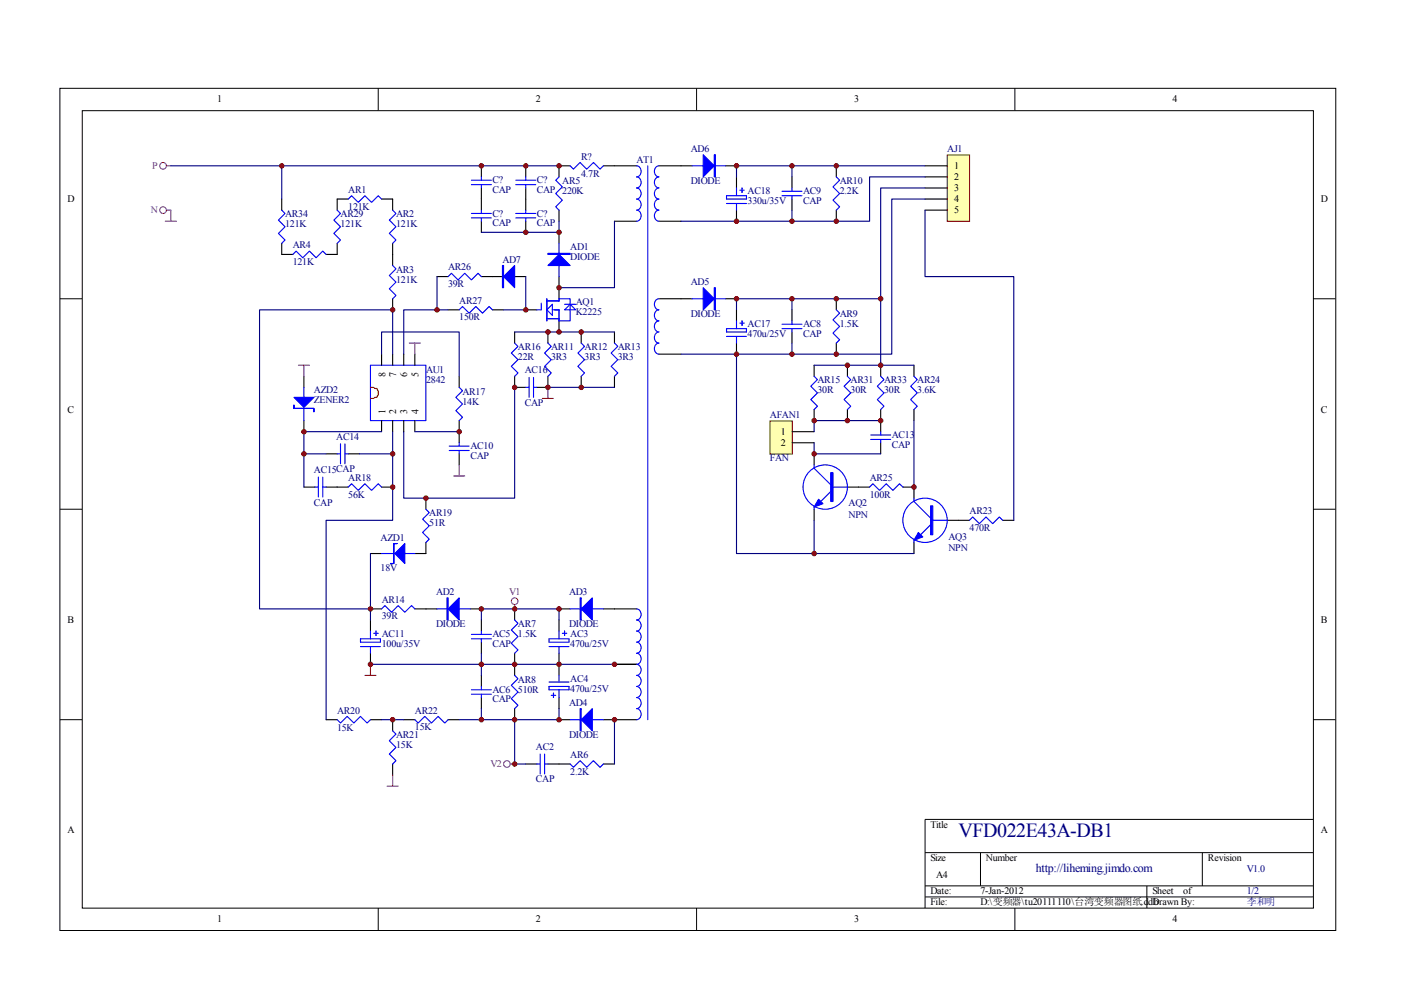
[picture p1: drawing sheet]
<svg xmlns="http://www.w3.org/2000/svg" width="297mm" height="210mm" viewBox="0 0 297 210" stroke-linecap="round" stroke-linejoin="round" font-family="sans-serif">
<g fill="none" stroke="#000" stroke-width=".21">
<path d="M12.7 18.7h270.5v178.6h-270.5zM80.2 18.7v4.7M147.7 18.7v4.7M215.2 18.7v4.7M17.4 23.5h261.1v169h-261.1zM12.7 63.3h4.7M278.4 63.3h4.7M12.7 108h4.7M278.4 108h4.7M12.7 152.6h4.7M278.4 152.6h4.7M278.4 173.7h-82.3v18.8"/>
<path d="M80.2 192.5v4.7M147.7 192.5v4.7M196.1 180.8h82.3M196.1 187.8h82.3M196.1 190.2h82.3M207.9 180.8v7M215.2 192.5v4.7M243.2 187.8v4.7M254.9 180.8v7"/>
</g>
<g fill="none" stroke="#000" stroke-width=".23">
<path d="M102.1 35.2v2.3M102.1 39.9v4.7M111.5 35.2v2.3M111.5 39.9v4.7M120.9 35.2h-2.4v2.3M127.9 35.2h7.1M139.7 35.2h7M153.8 35.2h2.4M156.2 37.5v2.4M167.9 37.5v2.4M177.3 35.2v2.3M59.7 42.2v2.4"/>
<path d="M59.7 51.6v2.3h2.4M71.5 51.6v2.3h-2.4M73.8 42.2h-2.3v2.4M80.9 42.2h2.3v2.4M83.2 51.6v4.7M92.7 58.6h2.3M102.1 58.6h4.7M102.1 46.9v2.4M109.1 58.6h2.4M111.5 46.9v2.4M118.5 44.6v2.3M118.5 49.3v2.3"/>
<path d="M118.5 58.6v4.7M130.3 46.9h4.7M139.7 46.9h4.7M156.2 44.6v2.3M167.9 42.2v2.4M177.3 44.6v2.3M64.4 79.8v2.3M80.9 75.1v2.3M83.2 63.3v2.4M83.2 75.1v2.3M85.6 75.1v2.3M88 75.1v2.3"/>
<path d="M95 65.7h2.4M97.4 79.8v2.3M104.4 65.7h2.4M109.1 70.4v2.3M109.1 79.8v2.3h2.4M111.5 65.7h2.3M116.2 70.4v2.3M116.2 79.8v2.3h-2.4M118.5 68v2.4M123.2 70.4v2.3M123.2 79.8v2.3M130.3 70.4v2.3"/>
<path d="M130.3 79.8v2.3M139.7 75.1h4.7M139.7 63.3h7M153.8 63.3h2.4M156.2 65.7v2.3M156.2 72.7v2.4M172.6 77.4v2.4M177.3 63.3v2.4M177.3 72.7v2.4M179.7 77.4v2.4M186.7 77.4v2.4M193.8 77.4v2.4"/>
<path d="M64.4 89.2v2.3M69.1 96.2h2.4M73.8 96.2h2.4M80.9 89.2v2.3M83.2 89.2v2.3M85.6 89.2v2.3M88 89.2v2.3M97.4 89.2v4.7M97.4 96.2v2.4M172.6 86.8v2.4M179.7 86.8v2.4M186.7 86.8v2.4"/>
<path d="M193.8 86.8v2.4M64.4 103.3h2.4M69.1 103.3h4.7M78.5 117.4h2.4M80.9 103.3h2.3M90.3 105.6v2.4M90.3 115v2.4h-2.3M182 103.3h2.4M191.4 103.3h2.4M203.2 110.3h2.3M212.6 110.3h2.3M78.5 129.1h2.4"/>
<path d="M78.5 131.5v2.3M78.5 138.5v2.4M88 129.1h4.7M99.7 129.1h2.4M102.1 131.5v2.3M102.1 136.2v2.3M109.1 129.1v2.4M109.1 138.5v4.7M118.5 129.1h2.4M118.5 131.5v2.3M118.5 138.5v4.7M127.9 129.1h7.1"/>
<path d="M69.1 152.6h2.4M78.5 152.6h2.4M83.2 152.6v2.3M85.6 152.6h2.4M95 152.6h2.4M102.1 143.2v2.3M102.1 147.9v2.3M109.1 150.2v2.4M118.5 152.6h2.4M118.5 147.9v2.3M127.9 152.6h7.1M130.3 140.9h4.7"/>
<path d="M83.2 162v2.3M111.5 162h2.3M116.2 162h4.7M127.9 162h2.4"/>
</g>
<g fill="none" stroke="#00f" stroke-width=".23">
<path d="M99.9 38.2h4.3M99.9 39.2h4.3M102.1 37.5v.7M102.1 39.2v.7M109.4 38.2h4.2M109.4 39.2h4.2M111.5 37.5v.7M111.5 39.2v.7M118.5 37.5l-.7 .7 1.4 1.4-1.4 1.4 1.4 1.4-1.4 1.5 .7 .7M120.9 35.2l.7 .7 1.4-1.4 1.4 1.4 1.4-1.4 1.4 1.4 .7-.7M135 35.2a1.2 1.2 0 0 1 .9 1.1 1.2 1.2 0 0 1-.9 1.2 1.2 1.2 0 0 1 .9 1.2 1.2 1.2 0 0 1-.9 1.2 1.2 1.2 0 0 1 .9 1.1 1.2 1.2 0 0 1-.9 1.2 1.2 1.2 0 0 1 .9 1.2 1.2 1.2 0 0 1-.9 1.2 1.2 1.2 0 0 1 .9 1.1 1.2 1.2 0 0 1-.9 1.2M137.3 35.2v117.4"/>
<path d="M139.7 35.2a1.2 1.2 0 0 0-1 1.1 1.2 1.2 0 0 0 1 1.2 1.2 1.2 0 0 0-1 1.2 1.2 1.2 0 0 0 1 1.2 1.2 1.2 0 0 0-1 1.1 1.2 1.2 0 0 0 1 1.2 1.2 1.2 0 0 0-1 1.2 1.2 1.2 0 0 0 1 1.2 1.2 1.2 0 0 0-1 1.1 1.2 1.2 0 0 0 1 1.2M146.7 35.2h7.1M156.2 39.9v1.6M157.3 39.9v.9M167.9 39.9v.7M177.3 37.5l.7 .7-1.4 1.4 1.4 1.4-1.4 1.4 1.4 1.5-.7 .7M59.7 44.6l.7 .7-1.4 1.4 1.4 1.4-1.4 1.4 1.4 1.4-.7 .7M62.1 53.9l.7-.7 1.4 1.5 1.4-1.5 1.4 1.5 1.4-1.5 .7 .7M71.5 44.6l.7 .7-1.4 1.4 1.4 1.4-1.4 1.4 1.4 1.4-.7 .7M73.8 42.2l.7-.7 1.5 1.4 1.4-1.4 1.4 1.4 1.4-1.4 .7 .7M83.2 44.6l.8 .7-1.5 1.4 1.5 1.4-1.5 1.4 1.5 1.4-.8 .7M83.2 56.3l.8 .7-1.5 1.4 1.5 1.4-1.5 1.4 1.5 1.4-.8 .7"/>
<path d="M95 58.6l.7-.7 1.4 1.4 1.4-1.4 1.4 1.4 1.5-1.4 .7 .7M99.9 45.3h4.3M99.9 46.2h4.3M102.1 44.6v.7M102.1 46.2v.7M109.4 45.3h4.2M109.4 46.2h4.2M111.5 44.6v.7M111.5 46.2v.7M118.5 51.6v7M154 41.5h4.3v.7h-4.3zM154 43.1h4.3"/>
<path d="M156.2 43.1v1.5M156.9 40.3h.9M165.8 40.6h4.2M165.8 41.5h4.2M167.9 41.5v.7M78.5 77.4h11.8v11.8h-11.8zM97.4 65.7l.7-.7 1.4 1.4 1.4-1.4 1.4 1.4 1.4-1.4 .7 .7M109.1 72.7l.7 .7-1.4 1.5 1.4 1.4-1.4 1.4 1.4 1.4-.7 .7M114.8 64.3v1.4h-1M115.9 63.8h2.6v-.5h2.4v4.7h-2.4v-2.3h-1.4M115.9 63.3v4.7M115.9 67.6h2.6"/>
<path d="M115.9 65.7l1.2-1.2v2.4zM116.2 72.7l.7 .7-1.4 1.5 1.4 1.4-1.4 1.4 1.4 1.4-.7 .7M119.7 65.7l1.2-1.2 1.2 1.2zM119.7 64.5h2.4M123.2 72.7l.7 .7-1.4 1.5 1.4 1.4-1.4 1.4 1.4 1.4-.7 .7M130.3 72.7l.7 .7-1.4 1.5 1.4 1.4-1.4 1.4 1.4 1.4-.7 .7M139.7 65.7a1.2 1.2 0 0 0-1 1.2 1.2 1.2 0 0 0 1 1.1 1.2 1.2 0 0 0-1 1.2 1.2 1.2 0 0 0 1 1.2 1.2 1.2 0 0 0-1 1.2 1.2 1.2 0 0 0 1 1.1 1.2 1.2 0 0 0-1 1.2 1.2 1.2 0 0 0 1 1.2M139.7 63.3a1.2 1.2 0 0 0-1 1.2 1.2 1.2 0 0 0 1 1.2M146.7 63.3h7.1M154 69.7h4.3v.7h-4.3zM154 71.3h4.3M156.2 68v1.7"/>
<path d="M156.2 71.3v1.4M156.9 68.5h.9M157.3 68v1M172.6 79.8l.7 .7-1.4 1.4 1.4 1.4-1.4 1.4 1.4 1.4-.7 .7M177.3 65.7l.7 .7-1.4 1.4 1.4 1.4-1.4 1.4 1.4 1.4-.7 .7M179.7 79.8l.7 .7-1.4 1.4 1.4 1.4-1.4 1.4 1.4 1.4-.7 .7M186.7 79.8l.7 .7-1.4 1.4 1.4 1.4-1.4 1.4 1.4 1.4-.7 .7M193.8 79.8l.7 .7-1.4 1.4 1.4 1.4-1.4 1.4 1.4 1.4-.7 .7M64.4 82.1v7.1M71.5 96.2h.7M72.2 94.1v4.2M73.1 96.2h.7"/>
<path d="M73.1 94.1v4.2M95.2 94.6h4.3M95.2 95.5h4.3M97.4 82.1l.7 .7-1.4 1.4 1.4 1.5-1.4 1.4 1.4 1.4-.7 .7M97.4 93.9v.7M97.4 95.5v.7M111.5 82.1h.7M112.2 80v4.2M113.1 82.1h.7M113.1 80v4.2M66.8 103.3h.7M67.5 101.2v4.2"/>
<path d="M68.4 103.3h.7M68.4 101.2v4.2M73.8 103.3l.7-.7 1.5 1.4 1.4-1.4 1.4 1.4 1.4-1.4 .7 .7M80.9 117.4h7.1M90.3 108l.7 .7-1.4 1.4 1.4 1.4-1.4 1.4 1.4 1.4-.7 .7M184.4 103.3l.7-.7 1.4 1.4 1.4-1.4 1.4 1.4 1.4-1.4 .7 .7M205.5 110.3l.7-.7 1.5 1.4 1.4-1.4 1.4 1.4 1.4-1.4 .7 .7M76.4 135.4h4.3v.8h-4.3zM76.4 137.1h4.3M78.5 133.8v1.6M78.5 137.1v1.4M79.3 134.3h.9"/>
<path d="M79.7 133.8v.9M80.9 129.1l.7-.7 1.4 1.4 1.4-1.4 1.4 1.4 1.4-1.4 .8 .7M92.7 129.1h7M99.9 134.5h4.3M99.9 135.4h4.3M102.1 133.8v.7M102.1 135.4v.8M109.1 131.5l.7 .7-1.4 1.4 1.4 1.4-1.4 1.4 1.4 1.4-.7 .7M116.4 135.4h4.2v.8h-4.2zM116.4 137.1h4.2M118.5 133.8v1.6M118.5 137.1v1.4"/>
<path d="M119.2 134.3h1M119.7 133.8v.9M120.9 129.1h7M135 129.1a1.2 1.2 0 0 1 .9 1.2 1.2 1.2 0 0 1-.9 1.2 1.2 1.2 0 0 1 .9 1.1 1.2 1.2 0 0 1-.9 1.2 1.2 1.2 0 0 1 .9 1.2 1.2 1.2 0 0 1-.9 1.2 1.2 1.2 0 0 1 .9 1.1 1.2 1.2 0 0 1-.9 1.2 1.21 1.21 0 0 1 .9 1.2 1.21 1.21 0 0 1-.9 1.2 1.2 1.2 0 0 1 .9 1.1 1.2 1.2 0 0 1-.9 1.2 1.2 1.2 0 0 1 .9 1.2 1.2 1.2 0 0 1-.9 1.1 1.2 1.2 0 0 1 .9 1.2 1.2 1.2 0 0 1-.9 1.2 1.2 1.2 0 0 1 .9 1.2 1.2 1.2 0 0 1-.9 1.1 1.2 1.2 0 0 1 .9 1.2 1.2 1.2 0 0 1-.9 1.2M71.5 152.6l.7 .7 1.4-1.4 1.4 1.4 1.4-1.4 1.4 1.4 .7-.7M83.2 154.9l.8 .7-1.5 1.5 1.5 1.4-1.5 1.4 1.5 1.4-.8 .7M88 152.6l.7 .7 1.4-1.4 1.4 1.4 1.4-1.4 1.4 1.4 .7-.7M99.9 146.3h4.3M99.9 147.2h4.3M102.1 145.5v.8M102.1 147.2v.7M109.1 143.2l.7 .7-1.4 1.4 1.4 1.4-1.4 1.4 1.4 1.4-.7 .7"/>
<path d="M114.5 159.9v4.2M115.5 159.9v4.2M116.4 145.5h4.2v.8h-4.2zM116.4 144.6h4.2M116.9 147.4h.9M117.3 147v.9M118.5 143.2v1.4M118.5 146.3v1.6M120.9 152.6h7M113.8 162h.7M115.5 162h.7M120.9 162l.7 .7 1.4-1.4 1.4 1.4 1.4-1.4 1.4 1.4 .7-.7"/>
</g>
<g fill="#00f" stroke="#00f" stroke-width=".23">
<path d="M116.2 56.3l2.3-2.4 2.4 2.4z"/>
<path d="M95 129.1l2.4-2.3v4.7z"/>
<path d="M123.2 152.6l2.4-2.4v4.7z"/>
<path d="M123.2 129.1l2.4-2.3v4.7z"/>
<path d="M109.1 56.3v4.7l-2.3-2.4z"/>
<path d="M83.7 117.4l2.1-2.1v4.2z"/>
<path d="M62.3 84.2h4.3l-2.2 2.2z"/>
<path d="M149.1 32.8l2.3 2.4-2.3 2.3z"/>
<path d="M149.1 61l2.3 2.3-2.3 2.4z"/>
<path d="M116.2 53.7h4.7v.2h-4.7z" fill-rule="evenodd"/>
<path d="M94.8 126.8h.2v4.7h-.2z" fill-rule="evenodd"/>
<path d="M123 150.2h.2v4.7h-.2z" fill-rule="evenodd"/>
<path d="M123 126.8h.2v4.7h-.2z" fill-rule="evenodd"/>
<path d="M106.5 56.3h.3v4.7h-.3z" fill-rule="evenodd"/>
<path d="M83.5 115.3h.7h-.7v4.2h-.7h.7z" fill-rule="evenodd"/>
<path d="M62.3 85.9v.7h4.3v.7v-.7h-4.3z" fill-rule="evenodd"/>
<path d="M151.4 32.8h.3v4.7h-.3z" fill-rule="evenodd"/>
<path d="M151.4 61h.3v4.7h-.3z" fill-rule="evenodd"/>
</g>
<g fill="none" stroke="#a1006a" stroke-width=".21">
<circle cx="34.6" cy="35.2" r=".71"/>
<circle cx="34.6" cy="44.6" r=".7"/>
<circle cx="109.1" cy="127.5" r=".71"/>
<circle cx="107.5" cy="162" r=".71"/>
</g>
<g fill="none" stroke="#a1006a" stroke-width=".23">
<path d="M35.3 35.2h.9M35 46.9h2.4M35.3 44.6h.9v2.3M63.3 77.4h2.3M64.4 77.4v2.4M86.8 72.7h2.3M88 72.7v2.4M97.4 98.6v2.3M115 84.5h2.3M116.2 82.1v2.4M96.2 100.9h2.3M109.1 128.2v.9"/>
<path d="M77.4 143.2h2.3M78.5 140.9v2.3M82.1 166.7h2.3M83.2 164.3v2.4M108.2 162h.9"/>
</g>
<g fill="none" stroke="#000080" stroke-width=".23">
<path d="M36.2 35.2h82.3M59.7 35.2v7M92.7 58.6v7.1h2.3M111.5 58.6v7.1h-4.7M118.5 46.9v2.4h-16.4M130.3 46.9v14.1h-11.8M80.9 75.1v-4.7h16.5v9.4M83.2 75.1v-9.4h-28.2v63.4h23.5M92.7 65.7h-7.1v9.4M109.1 70.4h21.2M64.4 96.2h4.7M76.2 96.2h7"/>
<path d="M80.9 91.5h-16.5v11.8M83.2 91.5v18.8h-14.1v42.3M88 91.5h9.4M109.1 82.1v23.5h-23.5v-14.1M116.2 82.1h14.1M78.5 117.4v14.1M102.1 131.5v-2.4h16.4v2.4M102.1 138.5v4.7M78.5 140.9h51.8M80.9 152.6h4.7M102.1 150.2v2.4M109.1 152.6v9.4h2.4"/>
<path d="M118.5 150.2v2.4h-21.1M130.3 152.6v9.4"/>
</g>
<path d="M78.5 82.1h.8l.2 .3h.5a2.01 2.01 0 0 1 0 1.8h-.5l-.2 .3h-.8" fill="none" stroke="#f00" stroke-width=".23"/>
<path d="M200.9 32.9h4.7v14h-4.7z" fill="#ffffb0"/>
<path d="M200.8 32.9h4.8v14h-4.8z" fill="none" stroke="#800000" stroke-width=".21"/>
<path d="M196.1 35.2h4.7M196.1 37.5h4.7M196.1 39.9h4.7M196.1 42.2h4.7M196.1 44.6h4.7M167.9 65.7v2.3M167.9 70.4v2.3M186.7 89.2v2.3M186.7 93.9v2.3" fill="none" stroke="#000" stroke-width=".23"/>
<path d="M167.9 35.2v2.3M196.1 37.5h-11.7v9.4h-40M196.1 35.2h-39.9v2.3M196.1 39.9h-9.4v23.4h-30.5v2.4M167.9 44.6v2.3M196.1 42.2h-7v32.9h-44.7" fill="none" stroke="#000080" stroke-width=".23"/>
<path d="M165.8 69.7h4.2M165.8 68.7h4.2M167.9 68v.7M167.9 69.7v.7M184.6 93.2h4.2M184.6 92.2h4.2M186.7 91.5v.7M186.7 93.2v.7" fill="none" stroke="#00f" stroke-width=".23"/>
<path d="M163.3 89.3h4.7v7h-4.7z" fill="#ffffb0"/>
<path d="M163.2 89.3h4.8v7h-4.8z" fill="none" stroke="#800000" stroke-width=".21"/>
<path d="M167.9 91.5h4.7M167.9 93.9h4.7M172.6 96.2v2.4M172.6 108v2.3M179.7 103.3h2.3M193.8 103.3v2.3M193.8 115v2.4M200.8 110.3h2.4" fill="none" stroke="#000" stroke-width=".23"/>
<g fill="none" stroke="#00f" stroke-width=".23">
<path d="M172.6 98.6v.7l3.5 3.5M172.6 107.5v.5M176.1 104.2l-2.1 2.1M176.1 103.3h3.6M193.8 105.6v.7l3.5 3.5M193.8 114.5v.5M197.3 111.3l-2.1 2.1M197.3 110.3h3.5"/>
<circle cx="175" cy="103.3" r="4.7"/>
<circle cx="196.1" cy="110.3" r="4.7"/>
</g>
<g fill="#00f" stroke="#00f" stroke-width=".23">
<path d="M194.7 112.9l1 .9-1.9 .7z"/>
<path d="M173.6 105.9l.9 .9-1.9 .7z"/>
<path d="M197.3 107.3h.5v6.1h-.5z" fill-rule="evenodd"/>
<path d="M176.1 100.2h.5v6.1h-.5z" fill-rule="evenodd"/>
</g>
<path d="M196.1 44.6v14h18.8v51.7M156.2 75.1v42.3h37.6M167.9 63.3v2.4M167.9 72.7v2.4M172.6 77.4h21.2M186.7 63.3v14.1M172.6 93.9v2.3h14.1M186.7 89.2h-14.1v2.3M193.8 89.2v14.1M172.6 110.3v7.1" fill="none" stroke="#000080" stroke-width=".23"/>
<g fill="#800000" stroke="#800000" stroke-width=".21">
<circle cx="130.3" cy="140.8" r=".47"/>
<circle cx="130.3" cy="152.6" r=".47"/>
<circle cx="118.5" cy="35.2" r=".47"/>
<circle cx="59.7" cy="35.2" r=".47"/>
<circle cx="83.2" cy="65.7" r=".47"/>
<circle cx="123.2" cy="70.4" r=".47"/>
<circle cx="123.2" cy="82.1" r=".47"/>
<circle cx="116.2" cy="70.4" r=".47"/>
<circle cx="116.2" cy="82.1" r=".47"/>
<circle cx="109.1" cy="82.1" r=".47"/>
<circle cx="83.2" cy="152.6" r=".47"/>
<circle cx="78.5" cy="129.1" r=".47"/>
<circle cx="109.1" cy="140.8" r=".47"/>
<circle cx="109.1" cy="152.6" r=".47"/>
<circle cx="109.1" cy="129.1" r=".47"/>
<circle cx="90.3" cy="105.6" r=".47"/>
<circle cx="97.4" cy="91.5" r=".47"/>
<circle cx="83.2" cy="96.2" r=".47"/>
<circle cx="83.2" cy="103.3" r=".47"/>
<circle cx="118.5" cy="61" r=".47"/>
<circle cx="118.5" cy="49.3" r=".47"/>
<circle cx="102.1" cy="129.1" r=".47"/>
<circle cx="118.5" cy="152.6" r=".47"/>
<circle cx="118.5" cy="129.1" r=".47"/>
<circle cx="111.5" cy="65.7" r=".47"/>
<circle cx="118.5" cy="70.4" r=".47"/>
<circle cx="111.5" cy="35.2" r=".47"/>
<circle cx="111.5" cy="49.3" r=".47"/>
<circle cx="102.1" cy="35.2" r=".47"/>
<circle cx="64.4" cy="96.2" r=".47"/>
<circle cx="92.7" cy="65.7" r=".47"/>
<circle cx="64.4" cy="91.5" r=".47"/>
<circle cx="118.5" cy="140.8" r=".47"/>
<circle cx="78.5" cy="140.8" r=".47"/>
<circle cx="109.1" cy="162" r=".47"/>
<circle cx="102.1" cy="152.6" r=".47"/>
<circle cx="102.1" cy="140.8" r=".47"/>
<circle cx="177.3" cy="35.2" r=".47"/>
<circle cx="177.3" cy="46.9" r=".47"/>
<circle cx="177.3" cy="63.3" r=".47"/>
<circle cx="177.3" cy="75.1" r=".47"/>
<circle cx="172.6" cy="89.2" r=".47"/>
<circle cx="186.7" cy="77.4" r=".47"/>
<circle cx="186.7" cy="89.2" r=".47"/>
<circle cx="193.8" cy="103.3" r=".47"/>
<circle cx="179.7" cy="77.4" r=".47"/>
<circle cx="179.7" cy="89.2" r=".47"/>
<circle cx="156.1" cy="35.2" r=".47"/>
<circle cx="156.1" cy="63.3" r=".47"/>
<circle cx="156.1" cy="46.9" r=".47"/>
<circle cx="156.1" cy="75.1" r=".47"/>
<circle cx="167.9" cy="35.2" r=".47"/>
<circle cx="167.9" cy="46.9" r=".47"/>
<circle cx="186.7" cy="63.3" r=".47"/>
<circle cx="172.6" cy="96.2" r=".47"/>
<circle cx="172.6" cy="117.4" r=".47"/>
<circle cx="167.9" cy="63.3" r=".47"/>
<circle cx="167.9" cy="75.1" r=".47"/>
</g>
<text font-size="4.2" fill="#000080" x="203.2" y="177.4">VFD022E43A-DB1</text>
<text font-size="2.5" fill="#000080" x="219.6" y="184.8">http://liheming.jimdo.com</text>
<g font-size="2.1">
<text x="46.1" y="21.7">1</text>
<text x="113.6" y="21.7">2</text>
<text x="181.1" y="21.7">3</text>
<text x="248.6" y="21.7">4</text>
<text x="202.3" y="35.7">1</text>
<text x="202.3" y="38.1">2</text>
<text x="202.3" y="40.5">3</text>
<text x="14.3" y="42.8">D</text>
<text x="202.3" y="42.8">4</text>
<text x="202.3" y="45.1">5</text>
<text x="280.1" y="42.8">D</text>
<text x="81.7" y="80" transform="rotate(-90 81.7 80)">8</text>
<text x="84" y="80" transform="rotate(-90 84 80)">7</text>
<text x="86.4" y="80" transform="rotate(-90 86.4 80)">6</text>
<text x="88.7" y="80" transform="rotate(-90 88.7 80)">5</text>
<text x="14.3" y="87.5">C</text>
<text x="81.7" y="87.8" transform="rotate(-90 81.7 87.8)">1</text>
<text x="84" y="87.8" transform="rotate(-90 84 87.8)">2</text>
<text x="86.4" y="87.8" transform="rotate(-90 86.4 87.8)">3</text>
<text x="88.7" y="87.8" transform="rotate(-90 88.7 87.8)">4</text>
<text x="280.1" y="87.5">C</text>
<text x="165.5" y="92.1">1</text>
<text x="165.5" y="94.5">2</text>
<text x="14.3" y="132.1">B</text>
<text x="280.1" y="132.1">B</text>
<text x="14.3" y="176.7">A</text>
<text x="197.3" y="175.5">Title</text>
<text x="280.1" y="176.7">A</text>
<text x="197.3" y="182.6">Size</text>
<text x="209" y="182.6">Number</text>
<text x="256.1" y="182.6">Revision</text>
<text x="197.3" y="189.6">Date:</text>
<text x="197.3" y="192">File:</text>
<text x="198.5" y="186.1">A4</text>
<text x="207.9" y="189.6">7-Jan-2012</text>
<text x="207.9" y="192">D:\变频器\tu20111110\台湾变频器图纸.ddb</text>
<text x="244.3" y="189.6">Sheet</text>
<text x="244.3" y="192">Drawn By:</text>
<text x="250.9" y="189.6">of</text>
<text x="46.1" y="195.5">1</text>
<text x="113.6" y="195.5">2</text>
<text x="181.1" y="195.5">3</text>
<text x="248.6" y="195.5">4</text>
</g>
<g font-size="2.1" fill="#a1006a">
<text x="32.3" y="35.7">P</text>
<text x="32" y="45.1">N</text>
<text x="107.9" y="126.2">V1</text>
<text x="104" y="162.6">V2</text>
</g>
<g font-size="2.1" fill="#000080">
<text x="123.2" y="33.9">R?</text>
<text x="135" y="34.6">AT1</text>
<text x="146.5" y="32.3">AD6</text>
<text x="200.8" y="32.3">AJ1</text>
<text x="73.8" y="40.9">AR1</text>
<text x="104.4" y="38.8">C?</text>
<text x="104.4" y="40.9">CAP</text>
<text x="113.8" y="38.8">C?</text>
<text x="113.8" y="40.9">CAP 220K</text>
<text x="119.2" y="39">AR5</text>
<text x="123.2" y="37.6">4.7R</text>
<text x="146.5" y="39">DIODE</text>
<text x="158.5" y="41.2">AC18</text>
<text x="170.3" y="41.2">AC9</text>
<text x="178.1" y="39">AR10</text>
<text x="178.1" y="41.2">2.2K</text>
<text x="60.5" y="46.1">AR34</text>
<text x="72.2" y="46.1">AR29</text>
<text x="73.8" y="44.5">121K</text>
<text x="84" y="46.1">AR2</text>
<text x="104.4" y="45.9">C?</text>
<text x="113.8" y="45.9">C?</text>
<text x="158.5" y="43.3">330u/35V</text>
<text x="170.3" y="43.3">CAP</text>
<text x="60.5" y="48.2">121K</text>
<text x="62.1" y="52.7">AR4</text>
<text x="72.2" y="48.2">121K</text>
<text x="84" y="48.2">121K</text>
<text x="104.4" y="48">CAP</text>
<text x="113.8" y="48">CAP</text>
<text x="120.9" y="52.9">AD1</text>
<text x="62.1" y="56.2">121K</text>
<text x="84" y="57.8">AR3</text>
<text x="84" y="60">121K</text>
<text x="95" y="57.3">AR26</text>
<text x="106.5" y="55.7">AD7</text>
<text x="120.9" y="55">DIODE</text>
<text x="95" y="60.9">39R</text>
<text x="97.4" y="64.4">AR27</text>
<text x="122.1" y="64.6">AQ1</text>
<text x="146.5" y="60.5">AD5</text>
<text x="97.4" y="67.9">150R</text>
<text x="122.1" y="66.7">K2225</text>
<text x="146.5" y="67.2">DIODE</text>
<text x="158.5" y="69.4">AC17</text>
<text x="158.5" y="71.5">470u/25V</text>
<text x="170.3" y="69.4">AC8</text>
<text x="170.3" y="71.5">CAP</text>
<text x="178.1" y="67.2">AR9</text>
<text x="178.1" y="69.4">1.5K</text>
<text x="109.8" y="74.3">AR16</text>
<text x="109.8" y="76.4">22R</text>
<text x="116.8" y="74.3">AR11</text>
<text x="116.8" y="76.4">3R3</text>
<text x="124" y="74.3">AR12</text>
<text x="124" y="76.4">3R3</text>
<text x="131" y="74.3">AR13</text>
<text x="131" y="76.4">3R3</text>
<text x="66.5" y="83.4">AZD2</text>
<text x="90.3" y="79">AU1</text>
<text x="90.3" y="81.1">2842</text>
<text x="98" y="83.7">AR17</text>
<text x="111.3" y="79.2">AC16</text>
<text x="173.3" y="81.3">AR15</text>
<text x="173.3" y="83.4">30R</text>
<text x="180.3" y="81.3">AR31</text>
<text x="180.3" y="83.4">30R</text>
<text x="187.5" y="81.3">AR33</text>
<text x="187.5" y="83.4">30R</text>
<text x="194.5" y="81.3">AR24</text>
<text x="194.5" y="83.4">3.6K</text>
<text x="66.5" y="85.5">ZENER2</text>
<text x="98" y="85.8">14K</text>
<text x="111.3" y="86">CAP</text>
<text x="163.2" y="88.6">AFAN1</text>
<text x="71.3" y="93.3">AC14</text>
<text x="99.7" y="95.2">AC10</text>
<text x="189.1" y="92.8">AC13</text>
<text x="189.1" y="94.9">CAP</text>
<text x="66.5" y="100.3">AC15CAP</text>
<text x="99.7" y="97.3">CAP</text>
<text x="163.2" y="97.8">FAN</text>
<text x="66.5" y="107.2">CAP</text>
<text x="73.8" y="102">AR18</text>
<text x="73.8" y="105.5">56K</text>
<text x="179.9" y="107.4">AQ2</text>
<text x="184.4" y="102">AR25</text>
<text x="184.4" y="105.5">100R</text>
<text x="91" y="109.5">AR19</text>
<text x="91" y="111.6">51R</text>
<text x="179.9" y="109.7">NPN</text>
<text x="205.6" y="109.1">AR23</text>
<text x="205.6" y="112.5">470R</text>
<text x="80.7" y="114.7">AZD1</text>
<text x="201.1" y="114.5">AQ3</text>
<text x="201.1" y="116.8">NPN</text>
<text x="80.7" y="121">18V</text>
<text x="80.9" y="127.9">AR14</text>
<text x="80.9" y="131.3">39R</text>
<text x="92.5" y="126.2">AD2</text>
<text x="120.6" y="126.2">AD3</text>
<text x="80.9" y="135.1">AC11</text>
<text x="80.9" y="137.3">100u/35V</text>
<text x="92.5" y="133">DIODE</text>
<text x="104.4" y="135.1">AC5</text>
<text x="104.4" y="137.3">CAP</text>
<text x="109.8" y="133">AR7</text>
<text x="109.8" y="135.1">1.5K</text>
<text x="120.6" y="133">DIODE</text>
<text x="120.9" y="135.1">AC3</text>
<text x="120.9" y="137.3">470u/25V</text>
<text x="104.4" y="146.8">AC6</text>
<text x="104.4" y="148.9">CAP</text>
<text x="109.8" y="144.7">AR8</text>
<text x="109.8" y="146.8">510R</text>
<text x="120.6" y="149.7">AD4</text>
<text x="120.9" y="144.5">AC4</text>
<text x="120.9" y="146.7">470u/25V</text>
<text x="71.5" y="151.3">AR20</text>
<text x="71.5" y="155">15K</text>
<text x="88" y="151.3">AR22</text>
<text x="88" y="154.9">15K</text>
<text x="84" y="156.5">AR21</text>
<text x="84" y="158.6">15K</text>
<text x="113.6" y="159.1">AC2</text>
<text x="120.6" y="156.5">DIODE</text>
<text x="120.9" y="160.7">AR6</text>
<text x="113.6" y="165.9">CAP</text>
<text x="120.9" y="164.3">2.2K</text>
<text x="264.3" y="184.9">V1.0</text>
<text x="264.3" y="192">李和明</text>
<text x="264.3" y="189.6">1/2</text>
</g>
</svg>
